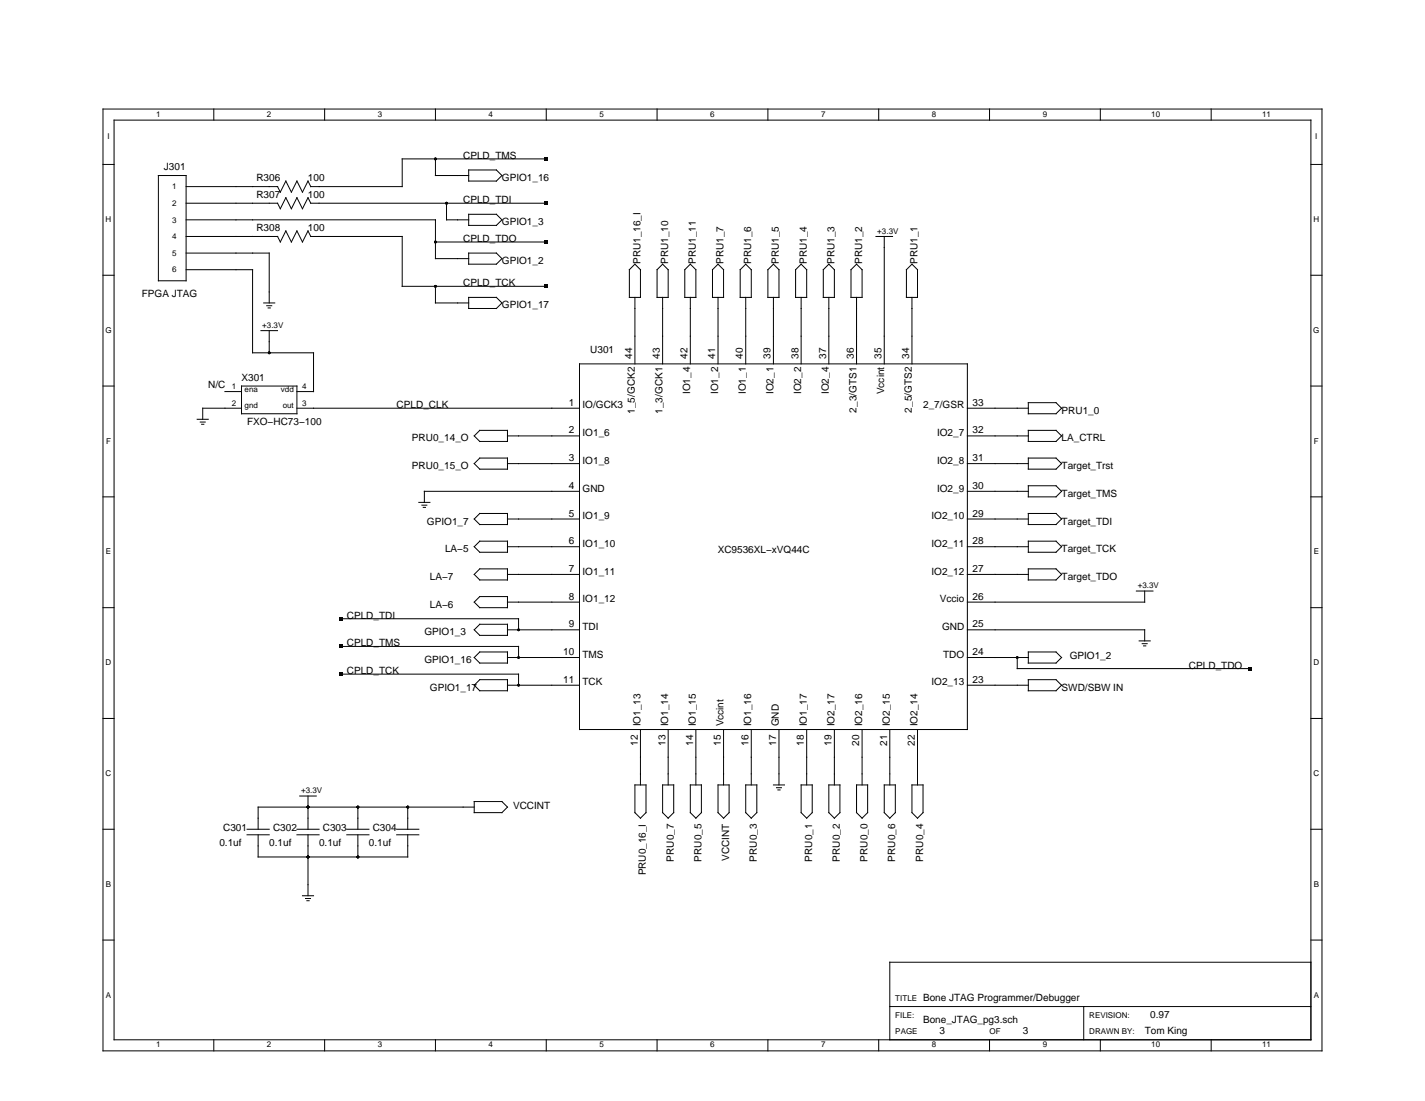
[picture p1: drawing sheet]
<svg xmlns="http://www.w3.org/2000/svg" width="279mm" height="216mm" viewBox="0 0 279 216" stroke-linecap="round" stroke-linejoin="round" font-family="sans-serif">
<g fill="none" stroke="#000" stroke-width=".2">
<path d="M20.2 32.2h2.2M20.2 21.4h239v184.7h-239zM22.4 23.6h234.6v180.3h-234.6zM31.1 34.4h5.4v20.7h-5.4zM36.5 39.9h17.9M36.5 36.6h17.9M41.9 21.4v2.2M54.4 39.9l.6 1 1-2.1 1.1 2.1 1.1-2.1 1.1 2.1 1.1-2.1 .5 1.1h46.2M63.6 21.4v2.2M85.4 21.4v2.2M85.4 31.2v3.2h6.5M87.5 39.9v3.2h4.4"/>
<path d="M91.9 33.3h5.4l1.1 1.1-1.1 1.1h-5.4zM107.1 21.4v2.2M107.1 31.2h-28.2v5.4h-18l-.5-1.1-1.1 2.2-1.1-2.2-1.1 2.2-1.1-2.2-1 2.2-.6-1.1M128.8 21.4v2.2M150.6 21.4v2.2M172.3 21.4v2.2M194 21.4v2.2M215.7 21.4v2.2M237.5 21.4v2.2M257 32.2h2.2M20.2 54h2.2M36.5 43.1h48.9v7.6h6.5"/>
<path d="M36.5 46.4h17.9M36.5 52.9h13v16.3h12v7.6h-3.3M36.5 49.6h16.3v9.8M51.7 59.4h2.2M52.3 59.9h1M54.4 46.4l.6 1.1 1-2.2 1.1 2.2 1.1-2.2 1.1 2.2 1.1-2.2 .5 1.1h18v9.7h28.2M85.4 56.1v3.3h6.5M85.4 47.5h21.7M91.9 49.6h5.4l1.1 1.1-1.1 1.1h-5.4zM91.9 42h5.4l1.1 1.1-1.1 1.1h-5.4zM91.9 58.3h5.4l1.1 1.1-1.1 1.1h-5.4zM124.5 51.8l1.1 1.1v5.4h-2.2v-5.4z"/>
<path d="M124.5 58.3v13.1M129.9 51.8l1.1 1.1v5.4h-2.2v-5.4zM129.9 58.3v13.1M134.3 52.9l1.1-1.1 1 1.1v5.4h-2.1zM135.4 58.3v13.1M139.7 52.9l1.1-1.1 1.1 1.1v5.4h-2.2zM140.8 58.3v13.1M146.2 58.3v13.1M146.2 51.8l1.1 1.1v5.4h-2.2v-5.4zM151.6 51.8l1.1 1.1v5.4h-2.1v-5.4zM151.6 58.3v13.1M156 52.9l1.1-1.1 1.1 1.1v5.4h-2.2z"/>
<path d="M157.1 58.3v13.1M161.4 52.9l1.1-1.1 1.1 1.1v5.4h-2.2zM162.5 58.3v13.1M166.9 52.9l1-1.1 1.1 1.1v5.4h-2.1zM167.9 58.3v13.1M171.7 46.4h3.3M173.4 46.4v25M178.8 58.3v13.1M178.8 51.8l1.1 1.1v5.4h-2.2v-5.4zM257 54h2.2M20.2 75.7h2.2M44.1 76.8h3.3"/>
<path d="M47.4 75.7h10.8v5.4h-10.8zM51.2 64.8h3.2M52.6 60.4h.4M52.8 64.8v4.4M113.6 71.4h76.1v71.7h-76.1zM201.6 79h5.5l1 1-1 1.1h-5.5zM257 75.7h2.2M20.2 97.4h2.2M38.7 82.2h2.1M39.3 82.8h.9M39.5 83.2h.5M47.4 80h-7.7v2.2"/>
<path d="M58.2 80h55.4M82.1 98.5h2.2M82.7 99.1h1M83 99.5h.4M93 85.5l1.1-1.1h5.4v2.2h-5.4zM93 90.9l1.1-1.1h5.4v2.2h-5.4zM99.5 85.5h14.1M99.5 90.9h14.1M113.6 96.3h-30.4v2.2M189.7 96.3h11.9M189.7 85.5h11.9M189.7 90.9h11.9"/>
<path d="M189.7 80h11.9M201.6 95.3h5.5l1 1-1 1.1h-5.5zM201.6 84.4h5.5l1 1.1-1 1.1h-5.5zM201.6 89.8h5.5l1 1.1-1 1.1h-5.5zM257 97.4h2.2M20.2 119.2h2.2M93 118.1l1.1-1.1h5.4v2.2h-5.4zM93 107.2l1.1-1.1h5.4v2.2h-5.4zM93 112.6l1.1-1h5.4v2.1h-5.4zM94.1 100.7h5.4v2.2h-5.4l-1.1-1.1zM99.5 101.8h14.1M99.5 118.1h14.1"/>
<path d="M99.5 112.6h14.1M99.5 107.2h14.1M189.7 101.8h11.9M189.7 112.6h11.9M189.7 107.2h11.9M201.6 100.7h5.5l1 1.1-1 1.1h-5.5zM201.6 106.1h5.5l1 1.1-1 1.1h-5.5zM201.6 111.6h5.5l1 1-1 1.1h-5.5zM222.8 115.9h3.3M224.4 115.9v2.2h-34.7M257 119.2h2.2M66.9 121.3h34.8v2.2"/>
<path d="M66.9 126.8h34.8v2.1M66.9 132.2h34.8v2.2M93 128.9l1.1-1.1h5.4v2.2h-5.4zM93 123.5l1.1-1.1h5.4v2.2h-5.4zM93 134.4l1.1-1.1h5.4v2.2h-5.4zM99.5 128.9h14.1M99.5 123.5h14.1M99.5 134.4h14.1M189.7 128.9h11.9M189.7 123.5h34.7v2.2M189.7 134.4h11.9M199.4 128.9v2.2h45.7"/>
<path d="M201.6 127.8h5.5l1 1.1-1 1.1h-5.5zM201.6 133.3h5.5l1 1.1-1 1.1h-5.5zM223.3 125.7h2.2M223.9 126.2h1M224.2 126.7h.5M20.2 140.9h2.2M58.8 156.1h3.2M60.4 156.1v6.5M70.2 158.3v4.3M79.9 158.3v4.3M93 158.3h-42.4v4.3M93 157.2h5.4l1.1 1.1-1.1 1.1h-5.4z"/>
<path d="M124.5 153.9h2.2v5.5l-1.1 1-1.1-1zM125.6 143.1v10.8M129.9 153.9h2.2v5.5l-1.1 1-1.1-1zM131 143.1v10.8M135.4 153.9h2.1v5.5l-1.1 1-1-1zM136.4 143.1v10.8M140.8 153.9h2.2v5.5l-1.1 1-1.1-1zM141.9 143.1v10.8M146.2 153.9h2.2v5.5l-1.1 1-1.1-1zM147.3 143.1v10.8M151.6 153.9h2.2M152.2 154.5h1"/>
<path d="M152.5 154.9h.5M152.7 143.1v10.8M157.1 153.9h2.2v5.5l-1.1 1-1.1-1zM158.2 143.1v10.8M162.5 153.9h2.2v5.5l-1.1 1-1.1-1zM163.6 143.1v10.8M167.9 153.9h2.2v5.5l-1.1 1-1.1-1zM169 143.1v10.8M173.4 153.9h2.1v5.5l-1 1-1.1-1zM174.5 143.1v10.8M178.8 153.9h2.2v5.5l-1.1 1-1.1-1zM179.9 143.1v10.8"/>
<path d="M257 140.9h2.2M20.2 162.6h2.2M48.4 162.6h4.4M48.4 163.7h4.4M50.6 163.7v4.3h29.3v-4.3M58.2 162.6h4.4M58.2 163.7h4.4M59.3 175.7h2.2M59.9 176.2h1M60.2 176.6h.4M60.4 163.7v12M68 162.6h4.3"/>
<path d="M68 163.7h4.3M70.2 163.7v4.3M77.8 162.6h4.3M77.8 163.7h4.3M257 162.6h2.2M20.2 184.3h2.2M174.5 197.4h82.5M212.5 197.4v6.5M257 184.3h2.2M257 188.7h-82.5v15.2M41.9 203.9v2.2M63.6 203.9v2.2"/>
<path d="M85.4 203.9v2.2M107.1 203.9v2.2M128.8 203.9v2.2M150.6 203.9v2.2M172.3 203.9v2.2M194 203.9v2.2M215.7 203.9v2.2M237.5 203.9v2.2"/>
</g>
<g fill="#000">
<path d="M106.8 39.5h.6v.7h-.6zM106.8 30.8h.6v.7h-.6zM106.8 55.8h.6v.7h-.6zM106.8 47.1h.6v.7h-.6zM66.6 121h.6v.7h-.6zM66.6 126.4h.6v.7h-.6zM66.6 131.9h.6v.6h-.6zM244.8 130.8h.6v.6h-.6z"/>
<circle cx="85.4" cy="31.2" r=".27"/>
<circle cx="87.5" cy="39.9" r=".27"/>
<circle cx="85.4" cy="47.5" r=".27"/>
<circle cx="85.4" cy="56.1" r=".27"/>
<circle cx="52.8" cy="69.2" r=".27"/>
<circle cx="101.7" cy="123.5" r=".27"/>
<circle cx="101.7" cy="134.4" r=".27"/>
<circle cx="101.7" cy="128.9" r=".27"/>
<circle cx="199.4" cy="128.9" r=".27"/>
<circle cx="60.4" cy="158.3" r=".27"/>
<circle cx="70.2" cy="158.3" r=".27"/>
<circle cx="79.9" cy="158.3" r=".27"/>
<circle cx="60.4" cy="168" r=".27"/>
<circle cx="70.2" cy="168" r=".27"/>
</g>
<g font-size="2">
<text x="32.1" y="33.3">J301</text>
<text x="50.3" y="35.5">R306</text>
<text x="60.4" y="35.5">100</text>
<text x="90.8" y="31.2">CPLD_TMS</text>
<text x="98.4" y="35.5">GPIO1_16</text>
<text x="50.3" y="38.8">R307</text>
<text x="60.4" y="38.8">100</text>
<text x="90.8" y="39.9">CPLD_TDI</text>
<text x="50.3" y="45.3">R308</text>
<text x="60.4" y="45.3">100</text>
<text x="90.8" y="47.5">CPLD_TDO</text>
<text x="98.4" y="44.2">GPIO1_3</text>
<text x="98.4" y="51.8">GPIO1_2</text>
<text x="125.6" y="51.8" transform="rotate(-90 125.6 51.8)">PRU1_16_I</text>
<text x="131" y="51.8" transform="rotate(-90 131 51.8)">PRU1_10</text>
<text x="136.4" y="51.8" transform="rotate(-90 136.4 51.8)">PRU1_11</text>
<text x="141.9" y="51.8" transform="rotate(-90 141.9 51.8)">PRU1_7</text>
<text x="147.3" y="51.8" transform="rotate(-90 147.3 51.8)">PRU1_6</text>
<text x="152.7" y="51.8" transform="rotate(-90 152.7 51.8)">PRU1_5</text>
<text x="158.2" y="51.8" transform="rotate(-90 158.2 51.8)">PRU1_4</text>
<text x="163.6" y="51.8" transform="rotate(-90 163.6 51.8)">PRU1_3</text>
<text x="169" y="51.8" transform="rotate(-90 169 51.8)">PRU1_2</text>
<text x="179.9" y="51.8" transform="rotate(-90 179.9 51.8)">PRU1_1</text>
<text x="27.8" y="58.3">FPGA JTAG</text>
<text x="90.8" y="56.1">CPLD_TCK</text>
<text x="98.4" y="60.5">GPIO1_17</text>
<text x="115.7" y="69.2">U301</text>
<text x="123.9" y="70.3" transform="rotate(-90 123.9 70.3)">44</text>
<text x="129.4" y="70.3" transform="rotate(-90 129.4 70.3)">43</text>
<text x="134.8" y="70.3" transform="rotate(-90 134.8 70.3)">42</text>
<text x="140.2" y="70.3" transform="rotate(-90 140.2 70.3)">41</text>
<text x="145.7" y="70.3" transform="rotate(-90 145.7 70.3)">40</text>
<text x="151.1" y="70.3" transform="rotate(-90 151.1 70.3)">39</text>
<text x="156.5" y="70.3" transform="rotate(-90 156.5 70.3)">38</text>
<text x="162" y="70.3" transform="rotate(-90 162 70.3)">37</text>
<text x="167.4" y="70.3" transform="rotate(-90 167.4 70.3)">36</text>
<text x="172.8" y="70.3" transform="rotate(-90 172.8 70.3)">35</text>
<text x="178.3" y="70.3" transform="rotate(-90 178.3 70.3)">34</text>
<text x="40.8" y="76.1">N/C</text>
<text x="47.4" y="74.6">X301</text>
<text x="135.4" y="77.3" transform="rotate(-90 135.4 77.3)">IO1_4</text>
<text x="140.8" y="77.3" transform="rotate(-90 140.8 77.3)">IO1_2</text>
<text x="146.2" y="77.3" transform="rotate(-90 146.2 77.3)">IO1_1</text>
<text x="151.6" y="77.3" transform="rotate(-90 151.6 77.3)">IO2_1</text>
<text x="157.1" y="77.3" transform="rotate(-90 157.1 77.3)">IO2_2</text>
<text x="162.5" y="77.3" transform="rotate(-90 162.5 77.3)">IO2_4</text>
<text x="173.4" y="77.3" transform="rotate(-90 173.4 77.3)">Vccint</text>
<text x="48.4" y="83.3">FXO−HC73−100</text>
<text x="77.8" y="80">CPLD_CLK</text>
<text x="111.5" y="79.6">1</text>
<text x="114.2" y="80.1">IO/GCK3</text>
<text x="124.5" y="81.1" transform="rotate(-90 124.5 81.1)">1_5/GCK2</text>
<text x="129.9" y="81.1" transform="rotate(-90 129.9 81.1)">1_3/GCK1</text>
<text x="167.9" y="80.9" transform="rotate(-90 167.9 80.9)">2_3/GTS1</text>
<text x="178.8" y="80.9" transform="rotate(-90 178.8 80.9)">2_5/GTS2</text>
<text x="181" y="80.1">2_7/GSR</text>
<text x="190.7" y="79.6">33</text>
<text x="208.1" y="81.1">PRU1_0</text>
<text x="80.8" y="86.6">PRU0_14_O</text>
<text x="111.5" y="85">2</text>
<text x="114.2" y="85.5">IO1_6</text>
<text x="183.7" y="85.5">IO2_7</text>
<text x="190.7" y="85">32</text>
<text x="208.1" y="86.6">LA_CTRL</text>
<text x="80.8" y="92">PRU0_15_O</text>
<text x="111.5" y="90.4">3</text>
<text x="111.5" y="95.9">4</text>
<text x="114.2" y="91">IO1_8</text>
<text x="183.7" y="91">IO2_8</text>
<text x="190.7" y="90.4">31</text>
<text x="190.7" y="95.9">30</text>
<text x="208.1" y="92">Target_Trst</text>
<text x="111.5" y="101.3">5</text>
<text x="114.2" y="96.4">GND</text>
<text x="114.2" y="101.8">IO1_9</text>
<text x="182.6" y="101.8">IO2_10</text>
<text x="183.7" y="96.4">IO2_9</text>
<text x="190.7" y="101.3">29</text>
<text x="208.1" y="97.4">Target_TMS</text>
<text x="83.7" y="102.9">GPIO1_7</text>
<text x="111.5" y="106.7">6</text>
<text x="114.2" y="107.3">IO1_10</text>
<text x="182.6" y="107.3">IO2_11</text>
<text x="190.7" y="106.7">28</text>
<text x="208.1" y="102.9">Target_TDI</text>
<text x="84.3" y="113.7">LA−7</text>
<text x="87.3" y="108.3">LA−5</text>
<text x="111.5" y="112.2">7</text>
<text x="114.2" y="112.7">IO1_11</text>
<text x="140.7" y="108.3">XC9536XL−xVQ44C</text>
<text x="182.6" y="112.7">IO2_12</text>
<text x="190.7" y="112.2">27</text>
<text x="208.1" y="108.3">Target_TCK</text>
<text x="208.1" y="113.7">Target_TDO</text>
<text x="84.3" y="119.2">LA−6</text>
<text x="111.5" y="117.6">8</text>
<text x="114.2" y="118.1">IO1_12</text>
<text x="184.3" y="118.1">Vccio</text>
<text x="190.7" y="117.6">26</text>
<text x="68" y="121.3">CPLD_TDI</text>
<text x="83.2" y="124.6">GPIO1_3</text>
<text x="111.5" y="123">9</text>
<text x="114.2" y="123.6">TDI</text>
<text x="184.7" y="123.6">GND</text>
<text x="190.7" y="123">25</text>
<text x="68" y="126.8">CPLD_TMS</text>
<text x="83.2" y="130">GPIO1_16</text>
<text x="110.4" y="128.4">10</text>
<text x="114.2" y="129">TMS</text>
<text x="184.9" y="129">TDO</text>
<text x="190.7" y="128.4">24</text>
<text x="209.7" y="129.3">GPIO1_2</text>
<text x="233.1" y="131.1">CPLD_TDO</text>
<text x="68" y="132.2">CPLD_TCK</text>
<text x="84.3" y="135.5">GPIO1_17</text>
<text x="110.4" y="133.9">11</text>
<text x="114.2" y="134.4">TCK</text>
<text x="182.6" y="134.4">IO2_13</text>
<text x="190.7" y="133.9">23</text>
<text x="208.1" y="135.5">SWD/SBW IN</text>
<text x="125.6" y="142.5" transform="rotate(-90 125.6 142.5)">IO1_13</text>
<text x="131" y="142.5" transform="rotate(-90 131 142.5)">IO1_14</text>
<text x="136.4" y="142.5" transform="rotate(-90 136.4 142.5)">IO1_15</text>
<text x="141.9" y="142.5" transform="rotate(-90 141.9 142.5)">Vccint</text>
<text x="147.3" y="142.5" transform="rotate(-90 147.3 142.5)">IO1_16</text>
<text x="152.7" y="142.5" transform="rotate(-90 152.7 142.5)">GND</text>
<text x="158.2" y="142.5" transform="rotate(-90 158.2 142.5)">IO1_17</text>
<text x="163.6" y="142.5" transform="rotate(-90 163.6 142.5)">IO2_17</text>
<text x="169" y="142.5" transform="rotate(-90 169 142.5)">IO2_16</text>
<text x="174.5" y="142.5" transform="rotate(-90 174.5 142.5)">IO2_15</text>
<text x="179.9" y="142.5" transform="rotate(-90 179.9 142.5)">IO2_14</text>
<text x="125" y="146.3" transform="rotate(-90 125 146.3)">12</text>
<text x="130.5" y="146.3" transform="rotate(-90 130.5 146.3)">13</text>
<text x="135.9" y="146.3" transform="rotate(-90 135.9 146.3)">14</text>
<text x="141.3" y="146.3" transform="rotate(-90 141.3 146.3)">15</text>
<text x="146.8" y="146.3" transform="rotate(-90 146.8 146.3)">16</text>
<text x="152.2" y="146.3" transform="rotate(-90 152.2 146.3)">17</text>
<text x="157.6" y="146.3" transform="rotate(-90 157.6 146.3)">18</text>
<text x="163.1" y="146.3" transform="rotate(-90 163.1 146.3)">19</text>
<text x="168.5" y="146.3" transform="rotate(-90 168.5 146.3)">20</text>
<text x="173.9" y="146.3" transform="rotate(-90 173.9 146.3)">21</text>
<text x="179.4" y="146.3" transform="rotate(-90 179.4 146.3)">22</text>
<text x="100.6" y="158.6">VCCINT</text>
<text x="43" y="165.9">0.1uf</text>
<text x="43.8" y="163">C301</text>
<text x="52.8" y="165.9">0.1uf</text>
<text x="53.5" y="163">C302</text>
<text x="62.6" y="165.9">0.1uf</text>
<text x="63.3" y="163">C303</text>
<text x="72.3" y="165.9">0.1uf</text>
<text x="73.1" y="163">C304</text>
<text x="126.7" y="171.7" transform="rotate(-90 126.7 171.7)">PRU0_16_I</text>
<text x="132.1" y="168.9" transform="rotate(-90 132.1 168.9)">PRU0_7</text>
<text x="137.5" y="168.9" transform="rotate(-90 137.5 168.9)">PRU0_5</text>
<text x="143" y="168.8" transform="rotate(-90 143 168.8)">VCCINT</text>
<text x="148.4" y="168.9" transform="rotate(-90 148.4 168.9)">PRU0_3</text>
<text x="159.3" y="168.9" transform="rotate(-90 159.3 168.9)">PRU0_1</text>
<text x="164.7" y="168.9" transform="rotate(-90 164.7 168.9)">PRU0_2</text>
<text x="170.1" y="168.9" transform="rotate(-90 170.1 168.9)">PRU0_0</text>
<text x="175.5" y="168.9" transform="rotate(-90 175.5 168.9)">PRU0_6</text>
<text x="181" y="168.9" transform="rotate(-90 181 168.9)">PRU0_4</text>
<text x="181" y="196.3">Bone JTAG Programmer/Debugger</text>
<text x="181" y="200.6">Bone_JTAG_pg3.sch</text>
<text x="184.2" y="202.8">3</text>
<text x="200.5" y="202.8">3</text>
<text x="224.4" y="202.8">Tom King</text>
<text x="225.5" y="199.6">0.97</text>
</g>
<g font-size="1.6">
<text x="30.6" y="22.9">1</text>
<text x="52.3" y="22.9">2</text>
<text x="74.1" y="22.9">3</text>
<text x="95.8" y="22.9">4</text>
<text x="117.5" y="22.9">5</text>
<text x="139.3" y="22.9">6</text>
<text x="161" y="22.9">7</text>
<text x="182.7" y="22.9">8</text>
<text x="204.4" y="22.9">9</text>
<text x="225.7" y="22.9">10</text>
<text x="247.5" y="22.9">11</text>
<text x="21.1" y="27.2">I</text>
<text x="257.9" y="27.2">I</text>
<text x="33.8" y="40.4">2</text>
<text x="33.8" y="37.1">1</text>
<text x="20.7" y="43.5">H</text>
<text x="33.8" y="46.9">4</text>
<text x="33.8" y="43.7">3</text>
<text x="172" y="45.8">+3.3V</text>
<text x="257.5" y="43.5">H</text>
<text x="33.8" y="53.4">6</text>
<text x="33.8" y="50.2">5</text>
<text x="20.7" y="65.3">G</text>
<text x="51.4" y="64.3">+3.3V</text>
<text x="257.5" y="65.3">G</text>
<text x="45.4" y="76.3">1</text>
<text x="48" y="76.8">ena</text>
<text x="55.1" y="76.8">vdd</text>
<text x="59.2" y="76.3">4</text>
<text x="45.4" y="79.6">2</text>
<text x="48" y="80.1">gnd</text>
<text x="55.4" y="80.1">out</text>
<text x="59.2" y="79.6">3</text>
<text x="20.8" y="87">F</text>
<text x="257.6" y="87">F</text>
<text x="20.8" y="108.7">E</text>
<text x="257.6" y="108.7">E</text>
<text x="223.1" y="115.4">+3.3V</text>
<text x="20.7" y="130.4">D</text>
<text x="257.5" y="130.4">D</text>
<text x="20.7" y="152.2">C</text>
<text x="59" y="155.6">+3.3V</text>
<text x="257.5" y="152.2">C</text>
<text x="20.8" y="173.9">B</text>
<text x="257.6" y="173.9">B</text>
<text x="20.8" y="195.6">A</text>
<text x="175.5" y="196.3">TITLE</text>
<text x="257.6" y="195.6">A</text>
<text x="175.5" y="202.8">PAGE</text>
<text x="175.5" y="199.6">FILE:</text>
<text x="194" y="202.8">OF</text>
<text x="213.6" y="202.8">DRAWN BY:</text>
<text x="213.6" y="199.6">REVISION:</text>
<text x="30.6" y="205.4">1</text>
<text x="52.3" y="205.4">2</text>
<text x="74.1" y="205.4">3</text>
<text x="95.8" y="205.4">4</text>
<text x="117.5" y="205.4">5</text>
<text x="139.3" y="205.4">6</text>
<text x="161" y="205.4">7</text>
<text x="182.7" y="205.4">8</text>
<text x="204.4" y="205.4">9</text>
<text x="225.7" y="205.4">10</text>
<text x="247.5" y="205.4">11</text>
</g>
</svg>
